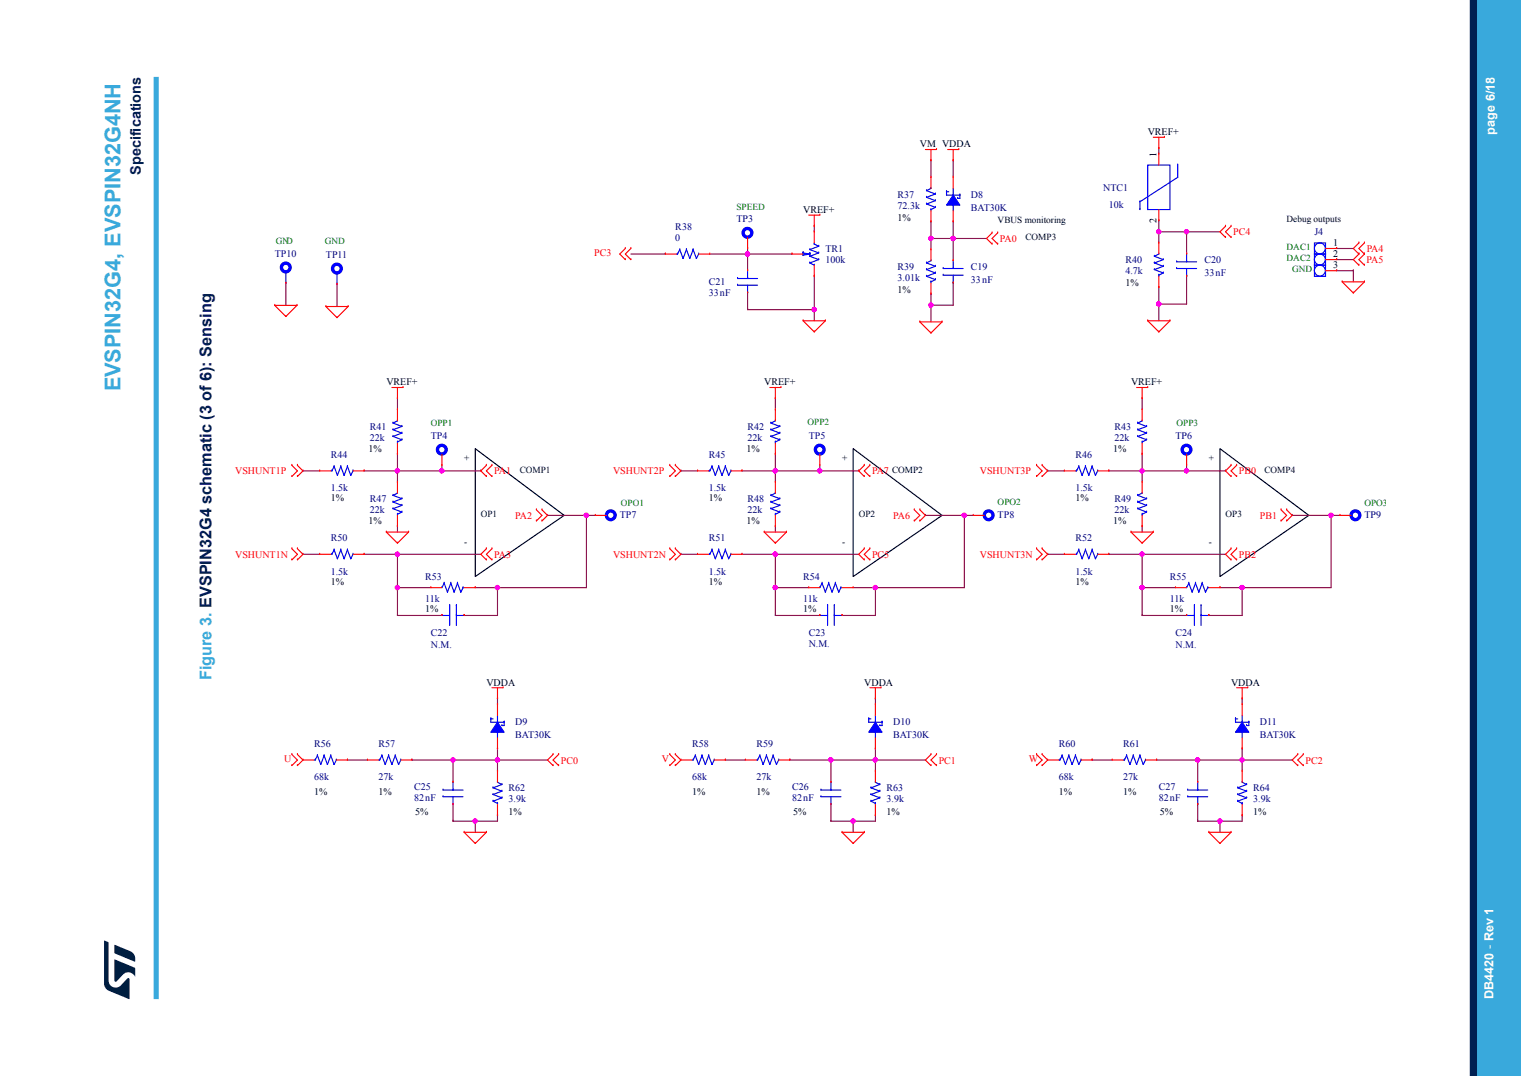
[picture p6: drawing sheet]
<svg xmlns="http://www.w3.org/2000/svg" width="297mm" height="210mm" viewBox="0 0 297 210" stroke-linecap="round" stroke-linejoin="round" font-family="sans-serif">
<path d="M92.8 87.6l17.4 13-17.4 11.9zM166.6 87.6l17.4 13-17.4 11.9zM238.2 87.6l17.4 13-17.4 11.9z" fill="none" stroke="#000" stroke-width=".22"/>
<path d="M71.1 91.9h.1M71.1 91.9h6.5" fill="none" stroke="#800040" stroke-width=".22"/>
<circle cx="77.6" cy="91.9" r=".42" fill="#f0f"/>
<circle cx="77.6" cy="91.9" r=".42" fill="none" stroke="#f0f" stroke-width=".22"/>
<path d="M77.6 88.6h.1M77.6 91.9h.1M77.6 88.6v5.5M71.1 108.2h.1M71.1 108.2h6.5" fill="none" stroke="#800040" stroke-width=".22"/>
<circle cx="77.6" cy="108.2" r=".42" fill="#f0f"/>
<circle cx="77.6" cy="108.2" r=".42" fill="none" stroke="#f0f" stroke-width=".22"/>
<path d="M77.6 114.7h.1M77.6 108.2h.1M77.6 108.2v6.5M77.6 108.2h16.3M106.9 100.6h.1M106.9 100.6h7.6M114.5 100.6h.1M114.5 100.6v14.1" fill="none" stroke="#800040" stroke-width=".22"/>
<circle cx="114.5" cy="100.6" r=".42" fill="#f0f"/>
<circle cx="114.5" cy="100.6" r=".42" fill="none" stroke="#f0f" stroke-width=".22"/>
<g fill="none" stroke="#800040" stroke-width=".22">
<path d="M77.6 77.8h.1M77.6 77.8v2.2M77.6 91.9h8.7M86.3 91.9h.1M77.6 102.8h.1M77.6 114.7h.1M77.6 114.7h6.5M77.6 102.8v1M77.6 114.7v5.4M92.8 114.7h.1M92.8 114.7h4.3M77.6 120.1h.1"/>
<path d="M77.6 120.1h8.7"/>
</g>
<circle cx="77.6" cy="114.7" r=".42" fill="#f0f"/>
<circle cx="77.6" cy="114.7" r=".42" fill="none" stroke="#f0f" stroke-width=".22"/>
<path d="M97.1 114.7h.1M97.1 114.7v5.4h-6.5M97.1 114.7h17.4M90.6 120.1h.1" fill="none" stroke="#800040" stroke-width=".22"/>
<circle cx="97.1" cy="114.7" r=".42" fill="#f0f"/>
<circle cx="97.1" cy="114.7" r=".42" fill="none" stroke="#f0f" stroke-width=".22"/>
<path d="M144.9 91.9h.1M144.9 91.9h6.5M151.4 88.6h.1M151.4 91.9h.1M151.4 88.6v5.5" fill="none" stroke="#800040" stroke-width=".22"/>
<circle cx="151.4" cy="91.9" r=".42" fill="#f0f"/>
<circle cx="151.4" cy="91.9" r=".42" fill="none" stroke="#f0f" stroke-width=".22"/>
<path d="M144.9 108.2h.1M144.9 108.2h22.8M151.4 108.2h.1M151.4 108.2v6.5" fill="none" stroke="#800040" stroke-width=".22"/>
<circle cx="151.4" cy="108.2" r=".42" fill="#f0f"/>
<circle cx="151.4" cy="108.2" r=".42" fill="none" stroke="#f0f" stroke-width=".22"/>
<path d="M180.7 100.6h.1M180.7 100.6h7.6M188.3 100.6h.1M188.3 100.6v14.1" fill="none" stroke="#800040" stroke-width=".22"/>
<circle cx="188.3" cy="100.6" r=".42" fill="#f0f"/>
<circle cx="188.3" cy="100.6" r=".42" fill="none" stroke="#f0f" stroke-width=".22"/>
<g fill="none" stroke="#800040" stroke-width=".22">
<path d="M151.4 77.8h.1M151.4 77.8v2.2M151.4 91.9h8.7M160.1 91.9h.1M216.5 91.9h.1M216.5 91.9h6.5M223 88.6h.1M223 91.9h.1M223 88.6v5.5M151.4 102.8h.1M151.4 114.7h.1M151.4 102.8v1"/>
<path d="M151.4 114.7v5.4M170.9 114.7h.1M170.9 114.7v5.4h-6.5M170.9 114.7h17.4M216.5 108.2h.1M216.5 108.2h6.5M223 108.2h.1M223 108.2v6.5M151.4 120.1h.1M151.4 120.1h8.7M164.4 120.1h.1"/>
</g>
<circle cx="223" cy="114.7" r=".42" fill="#f0f"/>
<circle cx="223" cy="114.7" r=".42" fill="none" stroke="#f0f" stroke-width=".22"/>
<path d="M223 108.2h.1M223 108.2h16.3" fill="none" stroke="#800040" stroke-width=".22"/>
<circle cx="223" cy="108.2" r=".42" fill="#f0f"/>
<circle cx="223" cy="108.2" r=".42" fill="none" stroke="#f0f" stroke-width=".22"/>
<path d="M252.3 100.6h.1M252.3 100.6h7.6M259.9 100.6h.1M259.9 100.6v14.1" fill="none" stroke="#800040" stroke-width=".22"/>
<circle cx="259.9" cy="100.6" r=".42" fill="#f0f"/>
<circle cx="259.9" cy="100.6" r=".42" fill="none" stroke="#f0f" stroke-width=".22"/>
<path d="M223 91.9h8.7M231.7 91.9h.1M238.2 114.7h.1M238.2 114.7h4.4" fill="none" stroke="#800040" stroke-width=".22"/>
<circle cx="223" cy="91.9" r=".42" fill="#f0f"/>
<circle cx="223" cy="91.9" r=".42" fill="none" stroke="#f0f" stroke-width=".22"/>
<circle cx="231.7" cy="91.9" r=".42" fill="#f0f"/>
<circle cx="231.7" cy="91.9" r=".42" fill="none" stroke="#f0f" stroke-width=".22"/>
<g fill="none" stroke="#800040" stroke-width=".22">
<path d="M223 77.8h.1M223 77.8v2.2M223 102.8h.1M223 114.7h.1M223 102.8v1M223 114.7v5.4M223 114.7h6.5M242.6 114.7h.1M242.6 114.7v5.4h-6.6M242.6 114.7h17.3M223 120.1h.1M223 120.1h8.7"/>
<path d="M236 120.1h.1"/>
</g>
<circle cx="242.5" cy="114.7" r=".42" fill="#f0f"/>
<circle cx="242.5" cy="114.7" r=".42" fill="none" stroke="#f0f" stroke-width=".22"/>
<g fill="none" stroke="#800040" stroke-width=".22">
<path d="M181.8 31.4h.1M181.8 31.4v3.2M181.8 43.3h.1M181.8 46.5h.1M181.8 43.3v5.4M181.8 46.5h4.3M59.2 91.9h.1M59.2 91.9h3.2M133 91.9h.1M133 91.9h3.2M204.6 91.9h.1M204.6 91.9h3.2"/>
<path d="M59.2 108.2h.1M59.2 108.2h3.2M133 108.2h.1M133 108.2h3.2M204.6 108.2h.1M204.6 108.2h3.2"/>
</g>
<circle cx="181.8" cy="46.5" r=".42" fill="#f0f"/>
<circle cx="181.8" cy="46.5" r=".42" fill="none" stroke="#f0f" stroke-width=".22"/>
<path d="M186.1 46.5h.1M186.1 46.5v4.4" fill="none" stroke="#800040" stroke-width=".22"/>
<circle cx="186.1" cy="46.5" r=".42" fill="#f0f"/>
<circle cx="186.1" cy="46.5" r=".42" fill="none" stroke="#f0f" stroke-width=".22"/>
<path d="M181.8 59.6h.1M181.8 57.4h.1M181.8 57.4v2.2M186.1 46.5h.1M186.1 55.2h.1M186.1 46.5h6.5M186.1 55.2v4.4h-4.3" fill="none" stroke="#800040" stroke-width=".22"/>
<circle cx="181.8" cy="59.5" r=".42" fill="#f0f"/>
<circle cx="181.8" cy="59.5" r=".42" fill="none" stroke="#f0f" stroke-width=".22"/>
<g fill="none" stroke="#800040" stroke-width=".22">
<path d="M226.3 29h.1M226.3 29v1.1M181.8 59.6h.1M181.8 59.6v3.2M226.3 45.2h.1M226.3 45.2h5.4M261 52.8h.1M261 50.7h.1M261 48.5h.1M261 52.8h3.3M261 50.7h3.3M261 48.5h3.3"/>
<path d="M264.3 52.8h.1M264.3 52.8v2.2"/>
</g>
<circle cx="231.7" cy="45.2" r=".42" fill="#f0f"/>
<circle cx="231.7" cy="45.2" r=".42" fill="none" stroke="#f0f" stroke-width=".22"/>
<circle cx="226.3" cy="45.2" r=".42" fill="#f0f"/>
<circle cx="226.3" cy="45.2" r=".42" fill="none" stroke="#f0f" stroke-width=".22"/>
<path d="M226.3 45.2h.1M226.3 59.3h.1M226.3 45.2v2.2M226.3 59.3v3.3M231.7 45.2h.1M231.7 53.9h.1M231.7 45.2v4.4M231.7 53.9v5.4h-5.4M231.7 45.2h6.5" fill="none" stroke="#800040" stroke-width=".22"/>
<circle cx="226.3" cy="59.3" r=".42" fill="#f0f"/>
<circle cx="226.3" cy="59.3" r=".42" fill="none" stroke="#f0f" stroke-width=".22"/>
<path d="M186.1 31.4h.1M186.1 31.4v3.2M146 49.6h8.7M154.7 49.6h.1M159 44.2h.1M159 44.2v1M186.1 43.3h.1M186.1 43.3v3.2M226.3 56.1h.1M226.3 43.1h.1M226.3 43.1v2.1M226.3 56.1v3.2" fill="none" stroke="#800040" stroke-width=".22"/>
<circle cx="146" cy="49.6" r=".42" fill="#f0f"/>
<circle cx="146" cy="49.6" r=".42" fill="none" stroke="#f0f" stroke-width=".22"/>
<path d="M123.2 49.6h6.7M129.9 49.6h.1M146 48.5h.1M146 49.6h.1M146 48.5v4.3M159 53.9h.1M159 53.9v6.5" fill="none" stroke="#800040" stroke-width=".22"/>
<circle cx="159" cy="60.4" r=".42" fill="#f0f"/>
<circle cx="159" cy="60.4" r=".42" fill="none" stroke="#f0f" stroke-width=".22"/>
<path d="M138.6 49.6h7.4M146 57.2h.1M146 49.6h.1M146 57.2v3.2M146 60.4h.1M146 60.4h13M159 60.4h.1M159 60.4v2.2M151.4 114.7h.1M151.4 114.7h6.5" fill="none" stroke="#800040" stroke-width=".22"/>
<circle cx="151.4" cy="114.7" r=".42" fill="#f0f"/>
<circle cx="151.4" cy="114.7" r=".42" fill="none" stroke="#f0f" stroke-width=".22"/>
<path d="M166.6 114.7h4.3M170.9 114.7h.1" fill="none" stroke="#800040" stroke-width=".22"/>
<circle cx="170.9" cy="114.7" r=".42" fill="#f0f"/>
<circle cx="170.9" cy="114.7" r=".42" fill="none" stroke="#f0f" stroke-width=".22"/>
<path d="M154.2 148.3h.1M154.2 148.3h16.7M162.3 148.3h.1M162.3 148.3v4.4" fill="none" stroke="#800040" stroke-width=".22"/>
<circle cx="170.9" cy="148.3" r=".42" fill="#f0f"/>
<circle cx="170.9" cy="148.3" r=".42" fill="none" stroke="#f0f" stroke-width=".22"/>
<circle cx="162.2" cy="148.3" r=".42" fill="#f0f"/>
<circle cx="162.2" cy="148.3" r=".42" fill="none" stroke="#f0f" stroke-width=".22"/>
<path d="M162.3 157h.1M162.3 157v3.3M170.9 148.3h.1M170.9 159.2h.1M170.9 148.3v2.2M170.9 159.2v1.1h-8.6M162.3 160.3h.1M166.6 160.3h.1M166.6 160.3v2.1" fill="none" stroke="#800040" stroke-width=".22"/>
<circle cx="166.6" cy="160.2" r=".42" fill="#f0f"/>
<circle cx="166.6" cy="160.2" r=".42" fill="none" stroke="#f0f" stroke-width=".22"/>
<path d="M170.9 136.4h.1M170.9 136.4v1.1M141.6 148.3h.1M141.6 148.3h3.9M170.9 148.3h.1M170.9 146.2h.1M170.9 148.3h9.8M170.9 146.2v2.1M225.8 148.3h.1M225.8 148.3h8.1" fill="none" stroke="#800040" stroke-width=".22"/>
<circle cx="233.9" cy="148.3" r=".42" fill="#f0f"/>
<circle cx="233.9" cy="148.3" r=".42" fill="none" stroke="#f0f" stroke-width=".22"/>
<path d="M233.9 148.3h.1M233.9 148.3v4.4M233.9 148.3h8.7M242.6 148.3h.1M242.6 148.3v2.2" fill="none" stroke="#800040" stroke-width=".22"/>
<circle cx="242.5" cy="148.3" r=".42" fill="#f0f"/>
<circle cx="242.5" cy="148.3" r=".42" fill="none" stroke="#f0f" stroke-width=".22"/>
<path d="M233.9 157h.1M233.9 157v3.3M242.6 159.2h.1M242.6 159.2v1.1M233.9 160.3h.1M233.9 160.3h4.3M238.2 160.3h.1M238.2 160.3v2.1" fill="none" stroke="#800040" stroke-width=".22"/>
<circle cx="238.2" cy="160.2" r=".42" fill="#f0f"/>
<circle cx="238.2" cy="160.2" r=".42" fill="none" stroke="#f0f" stroke-width=".22"/>
<g fill="none" stroke="#800040" stroke-width=".22">
<path d="M242.6 136.4h.1M242.6 136.4v1.1M80.4 148.3h.1M80.4 148.3h8.1M88.5 148.3h.1M88.5 148.3v4.4M213.3 148.3h.1M213.3 148.3h3.9M242.6 148.3h.1M242.6 146.2h.1M242.6 148.3h9.7M242.6 146.2v2.1"/>
<path d="M238.2 160.3h.1M238.2 160.3h4.4"/>
</g>
<circle cx="88.4" cy="148.3" r=".42" fill="#f0f"/>
<circle cx="88.4" cy="148.3" r=".42" fill="none" stroke="#f0f" stroke-width=".22"/>
<path d="M88.5 148.3h.1M88.5 157h.1M88.5 148.3h8.6M88.5 157v3.3M97.1 148.3h.1M97.1 159.2h.1M97.1 148.3v2.2M97.1 159.2v1.1h-8.6M88.5 160.3h.1M92.8 160.3h.1M92.8 160.3v2.1" fill="none" stroke="#800040" stroke-width=".22"/>
<circle cx="92.8" cy="160.2" r=".42" fill="#f0f"/>
<circle cx="92.8" cy="160.2" r=".42" fill="none" stroke="#f0f" stroke-width=".22"/>
<path d="M97.1 148.3h.1M97.1 148.3h9.8" fill="none" stroke="#800040" stroke-width=".22"/>
<circle cx="97.1" cy="148.3" r=".42" fill="#f0f"/>
<circle cx="97.1" cy="148.3" r=".42" fill="none" stroke="#f0f" stroke-width=".22"/>
<path d="M55.8 55.3h.1M55.8 55.3v4.3M86.3 91.9h.1M86.3 90.8v1.1M86.3 91.9h7.6M93.9 91.9h.1M97.1 136.4h.1M97.1 136.4v1.1M67.8 148.3h.1M67.8 148.3h4M97.1 146.2h.1M97.1 146.2v2.1" fill="none" stroke="#800040" stroke-width=".22"/>
<circle cx="86.3" cy="91.9" r=".42" fill="#f0f"/>
<circle cx="86.3" cy="91.9" r=".42" fill="none" stroke="#f0f" stroke-width=".22"/>
<path d="M160.1 91.9h.1M160.1 90.8v1.1M160.1 91.9h7.6M167.7 91.9h.1M114.5 100.6h.1M114.5 100.6h1.7M188.3 100.6h.1M188.3 100.6h1.7" fill="none" stroke="#800040" stroke-width=".22"/>
<circle cx="160.1" cy="91.9" r=".42" fill="#f0f"/>
<circle cx="160.1" cy="91.9" r=".42" fill="none" stroke="#f0f" stroke-width=".22"/>
<path d="M65.8 55.5h.1M65.8 55.5v4.3M231.7 91.9h.1M231.7 90.8v1.1M231.7 91.9h7.6M239.3 91.9h.1M259.9 100.6h.1M259.9 100.6h1.8" fill="none" stroke="#800040" stroke-width=".22"/>
<g fill="none" stroke="#f00" stroke-width=".22">
<path d="M180.7 29.2h2.2M181.8 31.4h.1M181.8 34.6h.1M181.8 29.2v2.2M181.8 34.6v2.2M182.9 29.2h.1M185 29.2h2.2M186.1 31.4h.1M186.1 29.2v2.2M187.2 29.2h.1M225.2 26.8h2.2M226.3 29h.1"/>
<path d="M226.3 26.8v2.2M227.4 26.8h.1M53.7 59.6h.1M53.7 59.6h4.3M53.7 59.6l2.1 2.2M55.8 55.3h.1M58 59.6h.1M58 59.6l-2.2 2.2M63.6 59.8h.1M63.6 59.8h4.4M63.6 59.8l2.2 2.2M65.8 55.5h.1"/>
<path d="M68 59.8h.1M68 59.8l-2.2 2.2M122.1 50.7h.1M122.1 48.5h.1M122.1 48.5l-1.1 1.1 1.1 1.1M123.2 50.7h.1M123.2 48.5h.1M123.2 48.5l-1.1 1.1 1.1 1.1M129.9 49.6h.1M129.9 49.6h2.2M136.4 49.6h2.2M138.6 49.6h.1"/>
<path d="M157.9 42h2.2M159 44.2h.1M159 42v2.2M160.1 42h.1M181.8 43.3h.1M181.8 41.1v2.2M193.7 45.5h.1M193.7 47.6h.1M193.7 45.5l-1.1 1 1.1 1.1M194.8 47.6h.1M194.8 45.5h.1M194.8 45.5l-1.1 1 1.1 1.1"/>
<path d="M231.7 53.9h.1M231.7 49.6h.1M239.3 44.2h.1M239.3 46.3h.1M239.3 44.2l-1.1 1 1.1 1.1M240.4 46.3h.1M240.4 44.2h.1M240.4 44.2l-1.1 1 1.1 1.1M262.1 55h.1M262.1 55h4.3M262.1 55l2.2 2.2M264.3 57.2h.1"/>
<path d="M265.3 47.4h.1M265.3 49.6h.1M265.3 51.8h.1M265.3 47.4l-1 1.1 1 1.1M265.3 49.6l-1 1.1 1 1.1M266.4 55h.1M266.4 49.6h.1M266.4 47.4h.1M266.4 51.8h.1M266.4 55l-2.1 2.2M266.4 47.4l-1.1 1.1 1.1 1.1M266.4 49.6l-1.1 1.1 1.1 1.1"/>
<path d="M55.8 61.8h.1M65.8 62h.1M76.5 75.6h2.2M77.6 77.8h.1M77.6 80h.1M77.6 75.6v2.2M77.6 80v2.1M78.7 75.6h.1M150.3 75.6h2.2M151.4 77.8h.1M151.4 75.6v2.2M152.5 75.6h.1"/>
<path d="M156.8 62.6h.1M156.8 62.6h4.4M156.8 62.6l2.2 2.2M159 64.8h.1M161.2 62.6h.1M161.2 62.6l-2.2 2.2M179.6 62.8h.1M179.6 62.8h4.4M179.6 62.8l2.2 2.2M181.8 65h.1M184 62.8h.1M184 62.8l-2.2 2.2"/>
<path d="M221.9 75.6h2.2M223 77.8h.1M223 75.6v2.2M224.1 62.6h.1M224.1 75.6h.1M224.1 62.6h4.3M224.1 62.6l2.2 2.2M226.3 64.8h.1M228.4 62.6h.1M228.4 62.6l-2.1 2.2M57 93h.1M57 90.8h.1"/>
<path d="M57 90.8l1.1 1.1-1.1 1.1M58.1 90.8h.1M58.1 93h.1M58.1 90.8l1.1 1.1-1.1 1.1M62.4 91.9h.1M62.4 91.9h2.2M68.9 91.9h2.2M71.1 91.9h.1M77.6 94.1h.1M77.6 88.6h.1M77.6 86.5v2.1M77.6 94.1v2.1"/>
<path d="M95 90.8h.1M95 93h.1M95 90.8l-1.1 1.1 1.1 1.1M96.1 93h.1M96.1 90.8h.1M96.1 90.8l-1.1 1.1 1.1 1.1M104.7 99.5h.1M104.7 99.5l1.1 1.1-1.1 1.1M105.8 99.5h.1M105.8 99.5l1.1 1.1-1.1 1.1M130.8 93h.1M130.8 90.8h.1"/>
<path d="M130.8 90.8l1.1 1.1-1.1 1.1M131.9 90.8h.1M131.9 93h.1M131.9 90.8l1.1 1.1-1.1 1.1M168.8 90.8h.1M168.8 93h.1M168.8 90.8l-1.1 1.1 1.1 1.1M169.8 93h.1M169.8 90.8h.1M169.8 90.8l-1 1.1 1 1.1M178.5 99.5h.1M178.5 99.5l1.1 1.1-1.1 1.1"/>
<path d="M179.6 99.5h.1M179.6 99.5l1.1 1.1-1.1 1.1M202.4 93h.1M202.4 90.8h.1M202.4 90.8l1.1 1.1-1.1 1.1M203.5 90.8h.1M203.5 93h.1M203.5 90.8l1.1 1.1-1.1 1.1M231.7 90.8h.1M231.7 88.6v2.2M240.4 90.8h.1M240.4 93h.1"/>
<path d="M240.4 90.8l-1.1 1.1 1.1 1.1M241.5 93h.1M241.5 90.8h.1M241.5 90.8l-1.1 1.1 1.1 1.1M250.2 99.5h.1M250.2 99.5l1 1.1-1 1.1M251.2 99.5h.1M251.2 99.5l1.1 1.1-1.1 1.1M57 109.3h.1M57 107.1h.1M57 107.1l1.1 1.1-1.1 1.1M58.1 107.1h.1"/>
<path d="M58.1 109.3h.1M58.1 107.1l1.1 1.1-1.1 1.1M62.4 108.2h.1M62.4 108.2h2.2M68.9 108.2h2.2M71.1 108.2h.1M75.4 103.8h.1M75.4 103.8h4.4M75.4 103.8l2.2 2.2M77.6 106h.1M77.6 102.8h.1M77.6 100.6v2.2"/>
<path d="M79.8 103.8h.1M79.8 103.8l-2.2 2.2M95 107.1h.1M95 109.3h.1M95 107.1l-1.1 1.1 1.1 1.1M96.1 109.3h.1M96.1 107.1h.1M96.1 107.1l-1.1 1.1 1.1 1.1M104.7 101.7h.1M105.8 101.7h.1M116.2 100.6h.1M116.2 100.6h2.2"/>
<path d="M130.8 109.3h.1M130.8 107.1h.1M130.8 107.1l1.1 1.1-1.1 1.1M131.9 107.1h.1M131.9 109.3h.1M131.9 107.1l1.1 1.1-1.1 1.1M149.2 103.8h.1M149.2 103.8h4.4M149.2 103.8l2.2 2.2M151.4 106h.1M153.6 103.8h.1M153.6 103.8l-2.2 2.2"/>
<path d="M168.8 107.1h.1M168.8 109.3h.1M168.8 107.1l-1.1 1.1 1.1 1.1M169.8 109.3h.1M169.8 107.1h.1M169.8 107.1l-1 1.1 1 1.1M178.5 101.7h.1M179.6 101.7h.1M202.4 109.3h.1M202.4 107.1h.1M202.4 107.1l1.1 1.1-1.1 1.1M203.5 107.1h.1"/>
<path d="M203.5 109.3h.1M203.5 107.1l1.1 1.1-1.1 1.1M220.9 103.8h.1M220.9 103.8h4.3M220.9 103.8l2.1 2.2M223 106h.1M225.2 103.8h.1M225.2 103.8l-2.2 2.2M240.4 107.1h.1M240.4 109.3h.1M240.4 107.1l-1.1 1.1 1.1 1.1M241.5 109.3h.1"/>
<path d="M241.5 107.1h.1M241.5 107.1l-1.1 1.1 1.1 1.1M250.2 101.7h.1M251.2 101.7h.1M261.7 100.6h.1M261.7 100.6h2.1M96.1 134.2h2.1M97.1 136.4h.1M97.1 134.2v2.2M98.2 134.2h.1M169.8 134.2h2.2M170.9 136.4h.1"/>
<path d="M170.9 134.2v2.2M172 134.2h.1M241.5 134.2h2.1M242.6 136.4h.1M242.6 134.2v2.2M243.6 134.2h.1M57 147.2h.1M57 149.4h.1M57 147.2l1.1 1.1-1.1 1.1M58.1 149.4h.1M58.1 147.2h.1M58.1 147.2l1.1 1.1-1.1 1.1"/>
<path d="M71.8 148.3h.1M71.8 148.3h2.1M78.3 148.3h2.1M80.4 148.3h.1M108 147.2h.1M108 149.4h.1M108 147.2l-1.1 1.1 1.1 1.1M109.1 149.4h.1M109.1 147.2h.1M109.1 147.2l-1.1 1.1 1.1 1.1M130.8 147.2h.1M130.8 149.4h.1"/>
<path d="M130.8 147.2l1.1 1.1-1.1 1.1M131.9 149.4h.1M131.9 147.2h.1M131.9 147.2l1.1 1.1-1.1 1.1M145.5 148.3h.1M145.5 148.3h2.2M152.1 148.3h2.1M154.2 148.3h.1M162.3 157h.1M162.3 152.7h.1M170.9 150.5h.1M170.9 159.2h.1"/>
<path d="M170.9 150.5v2.2M170.9 157v2.2M181.8 147.2h.1M181.8 149.4h.1M181.8 147.2l-1.1 1.1 1.1 1.1M182.9 149.4h.1M182.9 147.2h.1M182.9 147.2l-1.1 1.1 1.1 1.1M202.4 147.2h.1M202.4 149.4h.1M202.4 147.2l1.1 1.1-1.1 1.1M203.5 149.4h.1"/>
<path d="M203.5 147.2h.1M203.5 147.2l1.1 1.1M204.6 148.3h.1M204.6 148.3l-1.1 1.1M204.6 148.3h2.1M211.1 148.3h2.2M213.3 148.3h.1M253.4 147.2h.1M253.4 149.4h.1M253.4 147.2l-1.1 1.1 1.1 1.1M254.5 149.4h.1M254.5 147.2h.1"/>
<path d="M254.5 147.2l-1.1 1.1 1.1 1.1M90.6 162.4h.1M90.6 162.4h4.4M90.6 162.4l2.2 2.2M92.8 164.6h.1M95 162.4h.1M95 162.4l-2.2 2.2M164.4 162.4h.1M164.4 162.4h4.4M164.4 162.4l2.2 2.2M166.6 164.6h.1M168.8 162.4h.1"/>
<path d="M168.8 162.4l-2.2 2.2M236 162.4h.1M236 162.4h4.4M236 162.4l2.2 2.2M238.2 164.6h.1M240.4 162.4h.1M240.4 162.4l-2.2 2.2"/>
</g>
<g fill="none" stroke="#00f" stroke-width=".22">
<path d="M180.9 39.8h.1M180.9 38.5h.1M180.9 37.2h.1M180.9 39.8l1.8 .7M180.9 38.5l1.8 .7M180.9 37.2l1.8 .7M181.8 36.8h.1M181.8 36.8l-.9 .4M182.7 39.2h.1M182.7 37.9h.1M182.7 39.2l-1.8 .6M182.7 37.9l-1.8 .6"/>
<path d="M55.8 53.1h.1M55.8 53.1v2.2M65.8 53.3h.1M65.8 53.3v2.2M132.1 49.6h.2M132.3 49.6h.1M132.7 48.7h.1M132.7 48.7l-.4 .9M132.7 48.7l.7 1.8M133.4 50.5h.1M134 48.7h.1M134 48.7l-.6 1.8"/>
<path d="M134 48.7l.7 1.8M134.7 50.5h.1M135.3 48.7h.1M135.3 48.7l-.6 1.8M135.3 48.7l.7 1.8M136 50.5h.1M136.4 49.6h.1M136.4 49.6l-.4 .9M181.8 40.9h.1M181.8 40.9v.2M182.7 40.5h.1M182.7 40.5l-.9 .4"/>
<path d="M229.8 52.4h.1M229.8 51.1h.1M229.8 52.4h3.9M229.8 51.1h3.9M231.7 53.9h.1M231.7 51.1h.1M231.7 49.6v1.5M231.7 52.4v1.5M64.6 91.9h.2M64.8 91.9h.1M65.2 91h.1M65.2 91l-.4 .9"/>
<path d="M65.2 91l.7 1.8M65.9 92.8h.1M66.5 91h.1M66.5 91l-.6 1.8M66.5 91l.7 1.8M67.2 92.8h.1M67.8 91h.1M67.8 91l-.6 1.8M67.8 91l.7 1.8M68.5 92.8h.1M68.9 91.9h.1M68.9 91.9l-.4 .9"/>
<path d="M76.7 99.3h.1M76.7 98h.1M76.7 96.7h.1M76.7 85.2h.1M76.7 83.9h.1M76.7 82.6h.1M76.7 99.3l1.8 .6M76.7 98l1.8 .6M76.7 96.7l1.8 .6M76.7 85.2l1.8 .6M76.7 83.9l1.8 .6M76.7 82.6l1.8 .6"/>
<path d="M77.6 96.2h.1M77.6 82.1h.1M77.6 86.3h.1M77.6 96.2l-.9 .5M77.6 86.3v.2M77.6 82.1l-.9 .5M78.5 99.9h.1M78.5 98.6h.1M78.5 97.3h.1M78.5 85.8h.1M78.5 84.5h.1M78.5 83.2h.1"/>
<path d="M78.5 99.9l-.9 .5M78.5 98.6l-1.8 .7M78.5 97.3l-1.8 .7M78.5 85.8l-.9 .5M78.5 84.5l-1.8 .7M78.5 83.2l-1.8 .7M64.6 108.2h.2M64.8 108.2h.1M65.2 107.3h.1M65.2 107.3l-.4 .9M65.2 107.3l.7 1.8M65.9 109.1h.1"/>
<path d="M66.5 107.3h.1M66.5 107.3l-.6 1.8M66.5 107.3l.7 1.8M67.2 109.1h.1M67.8 107.3h.1M67.8 107.3l-.6 1.8M67.8 107.3l.7 1.8M68.5 109.1h.1M68.9 108.2h.1M68.9 108.2l-.4 .9M77.6 100.4h.1M77.6 100.4v.2"/>
<path d="M170.9 139.7v1.3M73.9 148.3h.2M74.1 148.3h.1M74.6 147.5h.1M74.6 147.5l-.5 .8M74.6 147.5l.6 1.7M75.2 149.2h.1M75.9 147.5h.1M75.9 147.5l-.7 1.7M75.9 147.5l.6 1.7M76.5 149.2h.1M77.2 147.5h.1"/>
<path d="M77.2 147.5l-.7 1.7M77.2 147.5l.6 1.7M77.8 149.2h.1M78.3 148.3h.1M78.3 148.3l-.5 .9M147.7 148.3h.2M147.9 148.3h.1M148.4 147.5h.1M148.4 147.5l-.5 .8M148.4 147.5l.6 1.7M149 149.2h.1M149.7 147.5h.1"/>
<path d="M149.7 147.5l-.7 1.7M149.7 147.5l.6 1.7M150.3 149.2h.1M151 147.5h.1M151 147.5l-.7 1.7M151 147.5l.6 1.7M151.6 149.2h.1M152.1 148.3h.1M152.1 148.3l-.5 .9M160.3 155.5h.1M160.3 154.2h.1M160.3 155.5h3.9"/>
<path d="M160.3 154.2h3.9M162.3 157h.1M162.3 154.2h.1M162.3 152.7v1.5M162.3 155.5v1.5M169.6 140.3h.1M169.6 140.3v.7h2.6M169.6 140.3h.5M170.1 156.4h.1M170.1 155.1h.1M170.1 153.8h.1M170.1 156.4l.8 .4"/>
<path d="M170.1 155.1l1.7 .6M170.1 153.8l1.7 .6M170.9 152.7h.1M170.9 156.8h.1M170.9 141h.1M170.9 142.9h.1M170.9 152.7l.9 .4M170.9 142.9v1.1M170.9 156.8v.2M171.8 155.7h.1M171.8 154.4h.1M171.8 153.1h.1"/>
<path d="M171.8 141.6h.1M171.8 155.7l-1.7 .7M171.8 154.4l-1.7 .7M171.8 153.1l-1.7 .7M172.2 141h.1M172.2 141v.6h-.4M206.7 148.3h.3M207 148.3h.1M207.4 147.5h.1M207.4 147.5l-.4 .8M207.4 147.5l.6 1.7M208 149.2h.1"/>
<path d="M208.7 147.5h.1M208.7 147.5l-.7 1.7M208.7 147.5l.6 1.7M209.3 149.2h.1M210 147.5h.1M210 147.5l-.7 1.7M210 147.5l.7 1.7M210.7 149.2h.1M211.1 148.3h.1M211.1 148.3l-.4 .9"/>
</g>
<g fill="none" stroke="#00f" stroke-width=".65">
<circle cx="55.8" cy="52.2" r=".85"/>
<circle cx="65.8" cy="52.4" r=".85"/>
<circle cx="231.7" cy="87.8" r=".85"/>
<circle cx="119.3" cy="100.6" r=".85"/>
<circle cx="264.7" cy="100.6" r=".85"/>
</g>
<path d="M170.9 141l1.3 1.9h-2.6z" fill-rule="evenodd" fill="#00f"/>
<g fill="none" stroke="#00f" stroke-width=".22">
<path d="M225.4 52.6h.1M225.4 51.3h.1M225.4 50h.1M225.4 52.6l1.7 .7M225.4 51.3l1.7 .7M225.4 50l1.7 .7M226.3 49.6h.1M226.3 53.7h.1M226.3 49.6l-.9 .4M226.3 53.7v.2M227.1 53.3h.1M227.1 52h.1"/>
<path d="M227.1 50.7h.1M227.1 53.3l-.8 .4M227.1 52l-1.7 .6M227.1 50.7l-1.7 .6M87.8 118.2h.1M87.8 118.2v3.9M89.1 118.2h.1M89.1 118.2v3.9M233.2 118.2h.1M233.2 118.2v3.9M234.5 118.2h.1M234.5 118.2v3.9"/>
<path d="M86.3 120.1h.1M86.3 120.1h1.5M89.1 120.1h.1M89.1 120.1h1.5M97.1 139.7v1.3M231.7 120.1h.1M231.7 120.1h1.5M234.5 120.1h.1M234.5 120.1h1.5M86.5 155.5h.1M86.5 154.2h.1M86.5 155.5h3.9"/>
<path d="M86.5 154.2h3.9M88.5 157h.1M88.5 154.2h.1M88.5 152.7v1.5M88.5 155.5v1.5M95.8 140.3h.1M95.8 140.3v.7h2.6M95.8 140.3h.5M96.3 156.4h.1M96.3 155.1h.1M96.3 153.8h.1M96.3 156.4l.8 .4"/>
<path d="M96.3 155.1l1.7 .6M96.3 153.8l1.7 .6M97.1 152.7h.1M97.1 156.8h.1M97.1 141h.1M97.1 142.9h.1M97.1 152.7l.9 .4M97.1 142.9v1.1M97.1 156.8v.2M98 155.7h.1M98 154.4h.1M98 153.1h.1"/>
<path d="M98 141.6h.1M98 155.7l-1.7 .7M98 154.4l-1.7 .7M98 153.1l-1.7 .7M98.4 141h.1M98.4 141v.6h-.4M170.9 141l1.3 1.9h-2.6z"/>
</g>
<g fill="none" stroke="#f00" stroke-width=".22">
<path d="M226.3 47.4h.1M226.3 56.1h.1M226.3 47.4v2.2M226.3 53.9v2.2M86.3 120.1h.1M90.6 120.1h.1M170.9 137.5h.1M170.9 137.5v2.2M231.7 120.1h.1M236 120.1h.1M88.5 157h.1M88.5 152.7h.1"/>
<path d="M97.1 150.5h.1M97.1 159.2h.1M97.1 150.5v2.2M97.1 157v2.2M170.9 146.2h.1M170.9 144v2.2"/>
</g>
<path d="M97.1 141l1.3 1.9h-2.6z" fill-rule="evenodd" fill="#00f"/>
<g fill="none" stroke="#00f" stroke-width=".22">
<path d="M184.8 37.4h.1M184.8 37.4v.7h2.6M184.8 37.4h.5M186.1 38.1h.1M186.1 36.8v1.3M187 38.7h.1M187.4 38.1h.1M187.4 38.1v.6h-.4M222.6 39.4h.1M222.6 39.4v1.5M224.1 32.2h4.3v8.7h-4.3zM230 32.2h.1"/>
<path d="M230 32.2v2.4l-7.4 4.8M144 55.7h.1M144 54.4h.1M144 55.7h3.9M144 54.4h3.9M146 57.2h.1M146 54.4h.1M146 52.8v1.6M146 55.7v1.5M156.8 49.4h.1M156.8 49.8h.1M156.8 49.4l1.3 .2"/>
<path d="M156.8 49.4v.4M156.8 49.6h1.3M158.1 48.7h.1M158.1 50h.1M158.1 51.3h.1M158.1 49.6h.1M158.1 50l1.8 .7M158.1 48.7l1.8 .7M158.1 51.3l.9 .5M158.1 49.6l-1.3 .2M159 51.8h.1M159 47.6h.1"/>
<path d="M159 47.6l.9 .5M159 47.4v.2M159.9 50.7h.1M159.9 49.4h.1M159.9 48.1h.1M159.9 48.1l-1.8 .6M159.9 49.4l-1.8 .6M159.9 50.7l-1.8 .6M184.2 53.7h.1M184.2 52.4h.1M184.2 53.7h3.9M184.2 52.4h3.9"/>
<path d="M186.1 55.2h.1M186.1 52.4h.1M186.1 40h.1M186.1 40v1.1M186.1 50.9v1.5M186.1 53.7v1.5M222.6 40.9h.1M256.7 47.4h2.1v2.2h-2.1zM256.7 49.6h2.1v2.2h-2.1zM256.7 51.8h2.1v2.1h-2.1zM138.4 91.9h.2M138.6 91.9h.1"/>
<path d="M139 91h.1M139 91l-.4 .9M139 91l.7 1.8M139.7 92.8h.1M140.3 91h.1M140.3 91l-.6 1.8M140.3 91l.7 1.8M141 92.8h.1M141.6 91h.1M141.6 91l-.6 1.8M141.6 91l.7 1.8M142.3 92.8h.1"/>
<path d="M142.7 91.9h.1M142.7 91.9l-.4 .9M210 91.9h.2M210.2 91.9h.1M210.7 91h.1M210.7 91l-.5 .9M210.7 91l.6 1.8M211.3 92.8h.1M212 91h.1M212 91l-.7 1.8M212 91l.6 1.8M212.6 92.8h.1"/>
<path d="M213.3 91h.1M213.3 91l-.7 1.8M213.3 91l.6 1.8M213.9 92.8h.1M214.3 91.9h.1M214.3 91.9l-.4 .9M222.2 85.2h.1M222.2 83.9h.1M222.2 82.6h.1M222.2 85.2l1.7 .6M222.2 83.9l1.7 .6M222.2 82.6l1.7 .6"/>
<path d="M223 82.1h.1M223 86.3h.1M223 82.1l-.8 .5M223 86.3v.2M223.9 85.8h.1M223.9 84.5h.1M223.9 83.2h.1M223.9 85.8l-.9 .5M223.9 84.5l-1.7 .7M223.9 83.2l-1.7 .7M138.4 108.2h.2M138.6 108.2h.1"/>
<path d="M139 107.3h.1M139 107.3l-.4 .9M139 107.3l.7 1.8M139.7 109.1h.1M140.3 107.3h.1M140.3 107.3l-.6 1.8M140.3 107.3l.7 1.8M141 109.1h.1M141.6 107.3h.1M141.6 107.3l-.6 1.8M141.6 107.3l.7 1.8M142.3 109.1h.1"/>
<path d="M142.7 108.2h.1M142.7 108.2l-.4 .9M161.6 118.2h.1M161.6 118.2v3.9M162.9 118.2h.1M162.9 118.2v3.9M210 108.2h.2M210.2 108.2h.1M210.7 107.3h.1M210.7 107.3l-.5 .9M210.7 107.3l.6 1.8M211.3 109.1h.1"/>
<path d="M212 107.3h.1M212 107.3l-.7 1.8M212 107.3l.6 1.8M212.6 109.1h.1M213.3 107.3h.1M213.3 107.3l-.7 1.8M213.3 107.3l.6 1.8M213.9 109.1h.1M214.3 108.2h.1M214.3 108.2l-.4 .9M160.1 120.1h.1M160.1 120.1h1.5"/>
<path d="M162.9 120.1h.1M162.9 120.1h1.5M97.1 141l1.3 1.9h-2.6zM135.1 148.3h.2M135.3 148.3h.1M135.8 147.5h.1M135.8 147.5l-.5 .8M135.8 147.5l.6 1.7M136.4 149.2h.1M137.1 147.5h.1M137.1 147.5l-.7 1.7M137.1 147.5l.6 1.7"/>
<path d="M137.7 149.2h.1M138.4 147.5h.1M138.4 147.5l-.7 1.7M138.4 147.5l.6 1.7M139 149.2h.1M139.5 148.3h.1M139.5 148.3l-.5 .9M219.3 148.3h.3M219.6 148.3h.1M220 147.5h.1M220 147.5l-.4 .8M220 147.5l.6 1.7"/>
<path d="M220.6 149.2h.1M221.3 147.5h.1M221.3 147.5l-.7 1.7M221.3 147.5l.6 1.7M221.9 149.2h.1M222.6 147.5h.1M222.6 147.5l-.7 1.7M222.6 147.5l.6 1.7M223.2 149.2h.1M223.7 148.3h.1M223.7 148.3l-.5 .9M231.9 155.5h.1"/>
<path d="M231.9 154.2h.1M231.9 155.5h3.9M231.9 154.2h3.9M233.9 157h.1M233.9 154.2h.1M233.9 152.7v1.5M233.9 155.5v1.5M241.7 156.4h.1M241.7 155.1h.1M241.7 153.8h.1M241.7 156.4l.9 .4M241.7 155.1l1.7 .6"/>
<path d="M241.7 153.8l1.7 .6M242.6 152.7h.1M242.6 156.8h.1M242.6 152.7l.8 .4M242.6 156.8v.2M243.4 155.7h.1M243.4 154.4h.1M243.4 153.1h.1M243.4 155.7l-1.7 .7M243.4 154.4l-1.7 .7M243.4 153.1l-1.7 .7"/>
<circle cx="257.7" cy="48.5" r="1.07"/>
<circle cx="257.7" cy="50.6" r="1.07"/>
<circle cx="257.7" cy="52.8" r="1.07"/>
</g>
<g fill="none" stroke="#f00" stroke-width=".22">
<path d="M226.3 30.1h.1M226.3 30.1v2.1M146 48.5h.1M146 57.2h.1M146 52.8h.1M146 46.3v2.2M154.7 49.6h.1M154.7 49.6h2.1M159 53.9h.1M159 45.2h.1M159 45.2v2.2M159 51.8v2.1"/>
<path d="M186.1 55.2h.1M186.1 50.9h.1M226.3 43.1h.1M226.3 40.9v2.2M258.8 48.5h2.2M258.8 50.7h2.2M258.8 52.8h2.2M261 48.5h.1M261 50.7h.1M261 52.8h.1M223 80h.1M223 80v2.1"/>
<path d="M136.2 91.9h.1M136.2 91.9h2.2M142.7 91.9h2.2M144.9 91.9h.1M160.1 90.8h.1M160.1 88.6v2.2M207.8 91.9h.1M207.8 91.9h2.2M214.3 91.9h2.2M216.5 91.9h.1M223 88.6h.1M223 86.5v2.1"/>
<path d="M136.2 108.2h.1M136.2 108.2h2.2M142.7 108.2h2.2M144.9 108.2h.1M190 100.6h.1M190 100.6h2.2M207.8 108.2h.1M207.8 108.2h2.2M214.3 108.2h2.2M216.5 108.2h.1M97.1 137.5h.1M97.1 137.5v2.2"/>
<path d="M160.1 120.1h.1M164.4 120.1h.1M97.1 146.2h.1M97.1 144v2.2M133 148.3h.1M133 148.3h2.1M139.5 148.3h2.1M141.6 148.3h.1M217.2 148.3h.1M217.2 148.3h2.1M223.7 148.3h2.1M225.8 148.3h.1"/>
<path d="M233.9 157h.1M233.9 152.7h.1M242.6 150.5h.1M242.6 159.2h.1M242.6 150.5v2.2M242.6 157v2.2"/>
</g>
<g fill="none" stroke="#00f" stroke-width=".65">
<circle cx="146" cy="45.4" r=".85"/>
<circle cx="160.1" cy="87.8" r=".85"/>
<circle cx="193.1" cy="100.6" r=".85"/>
</g>
<path d="M186.1 38.1l1.3 1.9h-2.6z" fill-rule="evenodd" fill="#00f"/>
<g fill="none" stroke="#00f" stroke-width=".22">
<path d="M186.1 38.1l1.3 1.9h-2.6zM150.5 85.2h.1M150.5 83.9h.1M150.5 82.6h.1M150.5 99.3h.1M150.5 98h.1M150.5 96.7h.1M150.5 85.2l1.8 .6M150.5 83.9l1.8 .6M150.5 82.6l1.8 .6M150.5 99.3l1.8 .6M150.5 98l1.8 .6"/>
<path d="M150.5 96.7l1.8 .6M151.4 82.1h.1M151.4 86.3h.1M151.4 96.2h.1M151.4 82.1l-.9 .5M151.4 86.3v.2M151.4 96.2l-.9 .5M152.3 85.8h.1M152.3 84.5h.1M152.3 83.2h.1M152.3 99.9h.1M152.3 98.6h.1"/>
<path d="M152.3 97.3h.1M152.3 85.8l-.9 .5M152.3 84.5l-1.8 .7M152.3 83.2l-1.8 .7M152.3 99.9l-.9 .5M152.3 98.6l-1.8 .7M152.3 97.3l-1.8 .7M222.2 99.3h.1M222.2 98h.1M222.2 96.7h.1M222.2 99.3l1.7 .6M222.2 98l1.7 .6"/>
<path d="M222.2 96.7l1.7 .6M223 96.2h.1M223 96.2l-.8 .5M223.9 99.9h.1M223.9 98.6h.1M223.9 97.3h.1M223.9 99.9l-.9 .5M223.9 98.6l-1.7 .7M223.9 97.3l-1.7 .7M151.4 100.4h.1M151.4 100.4v.2M223 100.4h.1"/>
<path d="M223 100.4v.2M231.7 114.7h.1M232.1 113.8h.1M232.1 113.8l.7 1.8M232.1 113.8l-.4 .9M232.8 115.6h.1M233.4 113.8h.1M233.4 113.8l.7 1.8M233.4 113.8l-.6 1.8M234.1 115.6h.1M234.7 113.8h.1M234.7 113.8l.7 1.8"/>
<path d="M234.7 113.8l-.6 1.8M235.4 115.6h.1M235.8 114.7h.1M235.8 114.7l-.4 .9M235.8 114.7h.2M242.6 139.7v1.3M241.3 140.3h.1M241.3 140.3v.7h2.6M241.3 140.3h.4M242.6 141h.1M242.6 142.9h.1M242.6 142.9v1.1"/>
<path d="M243.4 141.6h.1M243.9 141h.1M243.9 141v.6h-.5"/>
</g>
<g fill="none" stroke="#f00" stroke-width=".22">
<path d="M186.1 34.6h.1M186.1 34.6v2.2M186.1 43.3h.1M186.1 41.1v2.2M151.4 80h.1M151.4 80v2.1M86.3 90.8h.1M86.3 88.6v2.2M151.4 88.6h.1M151.4 94.1h.1M151.4 86.5v2.1M151.4 94.1v2.1"/>
<path d="M223 94.1h.1M223 94.1v2.1M151.4 102.8h.1M151.4 100.6v2.2M223 102.8h.1M223 100.6v2.2M229.5 114.7h.1M229.5 114.7h2.2M236 114.7h2.2M238.2 114.7h.1"/>
</g>
<circle cx="86.3" cy="87.8" r=".85" fill="none" stroke="#00f" stroke-width=".65"/>
<path d="M242.6 141l1.3 1.9h-2.6z" fill-rule="evenodd" fill="#00f"/>
<g fill="none" stroke="#00f" stroke-width=".22">
<path d="M180.9 53.9h.1M180.9 52.6h.1M180.9 51.3h.1M180.9 53.9l1.8 .7M180.9 52.6l1.8 .7M180.9 51.3l1.8 .7M181.8 50.9h.1M181.8 55h.1M181.8 50.9l-.9 .4M181.8 55v.2M182.7 54.6h.1M182.7 53.3h.1"/>
<path d="M182.7 52h.1M182.7 54.6l-.9 .4M182.7 53.3l-1.8 .6M182.7 52l-1.8 .6M86.3 114.7h.1M86.7 113.8h.1M86.7 113.8l.7 1.8M86.7 113.8l-.4 .9M87.4 115.6h.1M88 113.8h.1M88 113.8l.7 1.8M88 113.8l-.6 1.8"/>
<path d="M88.7 115.6h.1M89.3 113.8h.1M89.3 113.8l.7 1.8M89.3 113.8l-.6 1.8M90 115.6h.1M90.4 114.7h.1M90.4 114.7l-.4 .9M90.4 114.7h.2M160.1 114.7h.1M160.5 113.8h.1M160.5 113.8l.7 1.8M160.5 113.8l-.4 .9"/>
<path d="M161.2 115.6h.1M161.8 113.8h.1M161.8 113.8l.7 1.8M161.8 113.8l-.6 1.8M162.5 115.6h.1M163.1 113.8h.1M163.1 113.8l.7 1.8M163.1 113.8l-.6 1.8M163.8 115.6h.1M164.2 114.7h.1M164.2 114.7h.2M164.2 114.7l-.4 .9"/>
<path d="M61.3 148.3h.2M61.5 148.3h.1M62 147.5h.1M62 147.5l-.5 .8M62 147.5l.6 1.7M62.6 149.2h.1M63.3 147.5h.1M63.3 147.5l-.7 1.7M63.3 147.5l.6 1.7M63.9 149.2h.1M64.6 147.5h.1M64.6 147.5l-.7 1.7"/>
<path d="M64.6 147.5l.6 1.7M65.2 149.2h.1M65.7 148.3h.1M65.7 148.3l-.5 .9M242.6 141l1.3 1.9h-2.6z"/>
</g>
<g fill="none" stroke="#f00" stroke-width=".22">
<path d="M181.8 48.7h.1M181.8 57.4h.1M181.8 48.7v2.2M181.8 55.2v2.2M84.1 114.7h.1M84.1 114.7h2.2M90.6 114.7h2.2M92.8 114.7h.1M157.9 114.7h.1M157.9 114.7h2.2M164.4 114.7h2.2M166.6 114.7h.1"/>
<path d="M242.6 137.5h.1M242.6 137.5v2.2M59.2 148.3h.1M59.2 148.3h2.1M65.7 148.3h2.1M67.8 148.3h.1M242.6 146.2h.1M242.6 144v2.2"/>
</g>
<circle cx="77.6" cy="91.9" r=".42" fill="#f0f"/>
<circle cx="77.6" cy="91.9" r=".42" fill="none" stroke="#f0f" stroke-width=".22"/>
<circle cx="77.6" cy="108.2" r=".42" fill="#f0f"/>
<circle cx="77.6" cy="108.2" r=".42" fill="none" stroke="#f0f" stroke-width=".22"/>
<circle cx="114.5" cy="100.6" r=".42" fill="#f0f"/>
<circle cx="114.5" cy="100.6" r=".42" fill="none" stroke="#f0f" stroke-width=".22"/>
<circle cx="77.6" cy="114.7" r=".42" fill="#f0f"/>
<circle cx="77.6" cy="114.7" r=".42" fill="none" stroke="#f0f" stroke-width=".22"/>
<circle cx="97.1" cy="114.7" r=".42" fill="#f0f"/>
<circle cx="97.1" cy="114.7" r=".42" fill="none" stroke="#f0f" stroke-width=".22"/>
<circle cx="151.4" cy="91.9" r=".42" fill="#f0f"/>
<circle cx="151.4" cy="91.9" r=".42" fill="none" stroke="#f0f" stroke-width=".22"/>
<circle cx="151.4" cy="108.2" r=".42" fill="#f0f"/>
<circle cx="151.4" cy="108.2" r=".42" fill="none" stroke="#f0f" stroke-width=".22"/>
<circle cx="188.3" cy="100.6" r=".42" fill="#f0f"/>
<circle cx="188.3" cy="100.6" r=".42" fill="none" stroke="#f0f" stroke-width=".22"/>
<circle cx="223" cy="114.7" r=".42" fill="#f0f"/>
<circle cx="223" cy="114.7" r=".42" fill="none" stroke="#f0f" stroke-width=".22"/>
<circle cx="223" cy="108.2" r=".42" fill="#f0f"/>
<circle cx="223" cy="108.2" r=".42" fill="none" stroke="#f0f" stroke-width=".22"/>
<circle cx="259.9" cy="100.6" r=".42" fill="#f0f"/>
<circle cx="259.9" cy="100.6" r=".42" fill="none" stroke="#f0f" stroke-width=".22"/>
<circle cx="223" cy="91.9" r=".42" fill="#f0f"/>
<circle cx="223" cy="91.9" r=".42" fill="none" stroke="#f0f" stroke-width=".22"/>
<circle cx="231.7" cy="91.9" r=".42" fill="#f0f"/>
<circle cx="231.7" cy="91.9" r=".42" fill="none" stroke="#f0f" stroke-width=".22"/>
<circle cx="242.5" cy="114.7" r=".42" fill="#f0f"/>
<circle cx="242.5" cy="114.7" r=".42" fill="none" stroke="#f0f" stroke-width=".22"/>
<circle cx="181.8" cy="46.5" r=".42" fill="#f0f"/>
<circle cx="181.8" cy="46.5" r=".42" fill="none" stroke="#f0f" stroke-width=".22"/>
<circle cx="186.1" cy="46.5" r=".42" fill="#f0f"/>
<circle cx="186.1" cy="46.5" r=".42" fill="none" stroke="#f0f" stroke-width=".22"/>
<circle cx="181.8" cy="59.5" r=".42" fill="#f0f"/>
<circle cx="181.8" cy="59.5" r=".42" fill="none" stroke="#f0f" stroke-width=".22"/>
<circle cx="231.7" cy="45.2" r=".42" fill="#f0f"/>
<circle cx="231.7" cy="45.2" r=".42" fill="none" stroke="#f0f" stroke-width=".22"/>
<circle cx="226.3" cy="45.2" r=".42" fill="#f0f"/>
<circle cx="226.3" cy="45.2" r=".42" fill="none" stroke="#f0f" stroke-width=".22"/>
<circle cx="226.3" cy="59.3" r=".42" fill="#f0f"/>
<circle cx="226.3" cy="59.3" r=".42" fill="none" stroke="#f0f" stroke-width=".22"/>
<circle cx="146" cy="49.6" r=".42" fill="#f0f"/>
<circle cx="146" cy="49.6" r=".42" fill="none" stroke="#f0f" stroke-width=".22"/>
<circle cx="159" cy="60.4" r=".42" fill="#f0f"/>
<circle cx="159" cy="60.4" r=".42" fill="none" stroke="#f0f" stroke-width=".22"/>
<circle cx="151.4" cy="114.7" r=".42" fill="#f0f"/>
<circle cx="151.4" cy="114.7" r=".42" fill="none" stroke="#f0f" stroke-width=".22"/>
<circle cx="170.9" cy="114.7" r=".42" fill="#f0f"/>
<circle cx="170.9" cy="114.7" r=".42" fill="none" stroke="#f0f" stroke-width=".22"/>
<circle cx="170.9" cy="148.3" r=".42" fill="#f0f"/>
<circle cx="170.9" cy="148.3" r=".42" fill="none" stroke="#f0f" stroke-width=".22"/>
<circle cx="162.2" cy="148.3" r=".42" fill="#f0f"/>
<circle cx="162.2" cy="148.3" r=".42" fill="none" stroke="#f0f" stroke-width=".22"/>
<circle cx="166.6" cy="160.2" r=".42" fill="#f0f"/>
<circle cx="166.6" cy="160.2" r=".42" fill="none" stroke="#f0f" stroke-width=".22"/>
<circle cx="233.9" cy="148.3" r=".42" fill="#f0f"/>
<circle cx="233.9" cy="148.3" r=".42" fill="none" stroke="#f0f" stroke-width=".22"/>
<circle cx="242.5" cy="148.3" r=".42" fill="#f0f"/>
<circle cx="242.5" cy="148.3" r=".42" fill="none" stroke="#f0f" stroke-width=".22"/>
<circle cx="238.2" cy="160.2" r=".42" fill="#f0f"/>
<circle cx="238.2" cy="160.2" r=".42" fill="none" stroke="#f0f" stroke-width=".22"/>
<circle cx="88.4" cy="148.3" r=".42" fill="#f0f"/>
<circle cx="88.4" cy="148.3" r=".42" fill="none" stroke="#f0f" stroke-width=".22"/>
<circle cx="92.8" cy="160.2" r=".42" fill="#f0f"/>
<circle cx="92.8" cy="160.2" r=".42" fill="none" stroke="#f0f" stroke-width=".22"/>
<circle cx="97.1" cy="148.3" r=".42" fill="#f0f"/>
<circle cx="97.1" cy="148.3" r=".42" fill="none" stroke="#f0f" stroke-width=".22"/>
<circle cx="86.3" cy="91.9" r=".42" fill="#f0f"/>
<circle cx="86.3" cy="91.9" r=".42" fill="none" stroke="#f0f" stroke-width=".22"/>
<circle cx="160.1" cy="91.9" r=".42" fill="#f0f"/>
<circle cx="160.1" cy="91.9" r=".42" fill="none" stroke="#f0f" stroke-width=".22"/>
<path d="M30.5 15v180" fill="none" stroke="#39a9dc" stroke-width="1"/>
<g fill="#001e41">
<path d="M20.3 183.6l.9 .3v7.4a1.4 1.4 0 0 0 .8 1.3 1.4 1.4 0 0 0 1.5-.2l1.3-1.4h.4l.1 4-4.1-1.6a1.53 1.53 0 0 1-.9-1.4z"/>
<path d="M22.3 184.4l3.2 1.3a1.54 1.54 0 0 1 .9 1.4l-.1 .6-3.8-1.6-.2-.2z"/>
<path d="M22.3 187.3l4.1 1.6v1.7a1.48 1.48 0 0 0-2.4-.4l-1.2 1.3h-.4z"/>
</g>
<g fill="#39a9dc">
<path d="M288.4 0h8.6v210h-8.6z" fill-rule="evenodd"/>
<path d="M288.4 -.1h4.4v210.1h-4.4z" fill-rule="evenodd"/>
</g>
<path d="M287.7 0v210" fill="none" stroke="#002052" stroke-width="1.4"/>
<text font-size="4.2" fill="#39a9dc" x="23.5" y="76.4" transform="rotate(-90 23.5 76.4)">EVSPIN32G4, EVSPIN32G4NH</text>
<text font-size="3.2" fill="#39a9dc" x="41.3" y="132.8" transform="rotate(-90 41.3 132.8)">Figure 3. EVSPIN32G4 schematic (3 of 6): Sensing</text>
<text font-size="2.8" fill="#002052" x="27.5" y="34.1" transform="rotate(-90 27.5 34.1)">Specifications</text>
<g font-size="2.5" fill="#fff">
<text x="291.9" y="26.3" transform="rotate(-90 291.9 26.3)">page 6/18</text>
<text x="291.6" y="195" transform="rotate(-90 291.6 195)">DB4420 - Rev 1</text>
</g>
<g font-size="2">
<text x="179.6" y="28.8">VM VDDA</text>
<text x="224.1" y="26.4">VREF+</text>
<text x="225.8" y="30.7" transform="rotate(-90 225.8 30.7)">1</text>
<text x="156.8" y="41.6">VREF+</text>
<text x="175.3" y="43.1">1%</text>
<text x="225.8" y="43.5" transform="rotate(-90 225.8 43.5)">2</text>
<text x="260.4" y="48">1</text>
<text x="260.4" y="50.2">2</text>
<text x="260.4" y="52.4">3</text>
<text x="175.3" y="57.2">1%</text>
<text x="219.8" y="55.9">1%</text>
<text x="75.4" y="75.2">VREF+</text>
<text x="149.2" y="75.2">VREF+</text>
<text x="220.9" y="75.2">VREF+</text>
<text x="72" y="88.3">1%</text>
<text x="145.8" y="88.3">1%</text>
<text x="217.4" y="88.3">1%</text>
<text x="64.6" y="97.8">1%</text>
<text x="138.4" y="97.8">1%</text>
<text x="210" y="97.8">1%</text>
<text x="72" y="102.4">1%</text>
<text x="145.8" y="102.4">1%</text>
<text x="217.4" y="102.4">1%</text>
<text x="64.6" y="114.1">1%</text>
<text x="83" y="119.5">1%</text>
<text x="138.4" y="114.1">1%</text>
<text x="156.8" y="119.5">1%</text>
<text x="210" y="114.1">1%</text>
<text x="228.4" y="119.5">1%</text>
<text x="95" y="133.8">VDDA</text>
<text x="168.8" y="133.8">VDDA</text>
<text x="240.4" y="133.8">VDDA</text>
<text x="61.3" y="155.1">1%</text>
<text x="73.9" y="155.1">1%</text>
<text x="135.1" y="155.1">1%</text>
<text x="147.7" y="155.1">1%</text>
<text x="206.7" y="155.1">1%</text>
<text x="219.3" y="155.1">1%</text>
<text x="81.1" y="159">5%</text>
<text x="99.3" y="159">1%</text>
<text x="154.9" y="159">5%</text>
<text x="173.1" y="159">1%</text>
<text x="226.5" y="159">5%</text>
<text x="244.7" y="159">1%</text>
</g>
<g font-size="2" fill="#000080">
<text x="175.3" y="38.6">R37</text>
<text x="175.3" y="40.7">72.3k</text>
<text x="189.6" y="38.6">D8</text>
<text x="189.6" y="41.2">BAT30K</text>
<text x="215.4" y="37.2">NTC1</text>
<text x="216.5" y="40.5">10k</text>
<text x="131.9" y="44.8">R38</text>
<text x="131.9" y="47">0</text>
<text x="143.8" y="43.3">TP3</text>
<text x="256.7" y="45.9">J4</text>
<text x="53.7" y="50.1">TP10</text>
<text x="63.6" y="50.3">TP11</text>
<text x="161.2" y="49.2">TR1</text>
<text x="161.2" y="51.4">100k</text>
<text x="175.3" y="52.7">R39</text>
<text x="189.6" y="52.7">C19</text>
<text x="219.8" y="51.4">R40</text>
<text x="219.8" y="53.5">4.7k</text>
<text x="235.2" y="51.4">C20</text>
<text x="235.2" y="54">33nF</text>
<text x="138.4" y="57.9">33nF</text>
<text x="138.4" y="55.7">C21</text>
<text x="175.3" y="54.8">3.01k</text>
<text x="189.6" y="55.3">33nF</text>
<text x="72.2" y="83.9">R41</text>
<text x="146" y="83.9">R42</text>
<text x="217.6" y="83.9">R43</text>
<text x="64.6" y="89.3">R44</text>
<text x="72.2" y="86.1">22k</text>
<text x="84.1" y="85.6">TP4</text>
<text x="138.4" y="89.3">R45</text>
<text x="146" y="86.1">22k</text>
<text x="157.9" y="85.6">TP5</text>
<text x="210" y="89.3">R46</text>
<text x="217.6" y="86.1">22k</text>
<text x="229.5" y="85.6">TP6</text>
<text x="64.6" y="95.8">1.5k</text>
<text x="138.4" y="95.8">1.5k</text>
<text x="210" y="95.8">1.5k</text>
<text x="72.2" y="98">R47</text>
<text x="72.2" y="100.2">22k</text>
<text x="121" y="101.1">TP7</text>
<text x="146" y="98">R48</text>
<text x="146" y="100.2">22k</text>
<text x="194.8" y="101.1">TP8</text>
<text x="217.6" y="98">R49</text>
<text x="217.6" y="100.2">22k</text>
<text x="266.4" y="101.1">TP9</text>
<text x="64.6" y="105.6">R50</text>
<text x="138.4" y="105.6">R51</text>
<text x="210" y="105.6">R52</text>
<text x="64.6" y="112.1">1.5k</text>
<text x="83" y="113.2">R53</text>
<text x="138.4" y="112.1">1.5k</text>
<text x="156.8" y="113.2">R54</text>
<text x="210" y="112.1">1.5k</text>
<text x="228.4" y="113.2">R55</text>
<text x="83" y="117.6">11k</text>
<text x="156.8" y="117.6">11k</text>
<text x="228.4" y="117.6">11k</text>
<text x="84.1" y="124.1">C22</text>
<text x="157.9" y="124.1">C23</text>
<text x="229.5" y="124.1">C24</text>
<text x="84.1" y="126.4">N.M.</text>
<text x="157.9" y="126.2">N.M.</text>
<text x="229.5" y="126.4">N.M.</text>
<text x="100.6" y="141.4">D9</text>
<text x="174.4" y="141.4">D10</text>
<text x="246" y="141.4">D11</text>
<text x="61.3" y="145.8">R56</text>
<text x="73.9" y="145.8">R57</text>
<text x="100.6" y="144">BAT30K</text>
<text x="135.1" y="145.8">R58</text>
<text x="147.7" y="145.8">R59</text>
<text x="174.4" y="144">BAT30K</text>
<text x="206.7" y="145.8">R60</text>
<text x="219.3" y="145.8">R61</text>
<text x="246" y="144">BAT30K</text>
<text x="61.3" y="152.3">68k</text>
<text x="73.9" y="152.3">27k</text>
<text x="80.9" y="154.2">C25</text>
<text x="99.3" y="154.4">R62</text>
<text x="135.1" y="152.3">68k</text>
<text x="147.7" y="152.3">27k</text>
<text x="154.7" y="154.2">C26</text>
<text x="173.1" y="154.4">R63</text>
<text x="206.7" y="152.3">68k</text>
<text x="219.3" y="152.3">27k</text>
<text x="226.3" y="154.2">C27</text>
<text x="244.7" y="154.4">R64</text>
<text x="80.9" y="156.4">82nF</text>
<text x="99.3" y="156.6">3.9k</text>
<text x="154.7" y="156.4">82nF</text>
<text x="173.1" y="156.6">3.9k</text>
<text x="226.3" y="156.4">82nF</text>
<text x="244.7" y="156.6">3.9k</text>
</g>
<g font-size="2" fill="#f00">
<text x="195.2" y="47.2">PA0</text>
<text x="240.8" y="45.9">PC4</text>
<text x="116" y="50.1">PC3</text>
<text x="266.9" y="51.4">PA5</text>
<text x="266.9" y="49.2">PA4</text>
<text x="45.9" y="92.6">VSHUNT1P</text>
<text x="96.5" y="92.6">PA1</text>
<text x="119.7" y="92.6">VSHUNT2P</text>
<text x="170.3" y="92.6">PA7 COMP2</text>
<text x="191.3" y="92.6">VSHUNT3P</text>
<text x="241.9" y="92.6">PB0</text>
<text x="100.6" y="101.3">PA2</text>
<text x="174.4" y="101.3">PA6</text>
<text x="246" y="101.3">PB1</text>
<text x="45.9" y="108.9">VSHUNT1N</text>
<text x="96.5" y="108.9">PA3</text>
<text x="119.7" y="108.9">VSHUNT2N</text>
<text x="170.3" y="108.9">PC5</text>
<text x="191.3" y="108.9">VSHUNT3N</text>
<text x="241.9" y="108.9">PB2</text>
<text x="55.5" y="148.8">U</text>
<text x="109.5" y="149">PC0</text>
<text x="129.3" y="148.8">V</text>
<text x="183.3" y="149">PC1</text>
<text x="200.9" y="148.8">W</text>
<text x="254.9" y="149">PC2</text>
</g>
<g font-size="1.8" fill="#008000">
<text x="143.8" y="41">SPEED</text>
<text x="53.9" y="47.6">GND</text>
<text x="63.4" y="47.6">GND</text>
<text x="251.2" y="48.8">DAC1</text>
<text x="251.2" y="51">DAC2</text>
<text x="252.3" y="53.2">GND</text>
<text x="84.1" y="83.1">OPP1</text>
<text x="157.7" y="82.9">OPP2</text>
<text x="229.7" y="83.1">OPP3</text>
<text x="121.2" y="98.7">OPO1</text>
<text x="194.8" y="98.5">OPO2</text>
<text x="266.4" y="98.7">OPO3</text>
</g>
<g font-size="1.8">
<text x="194.8" y="43.6">VBUS monitoring</text>
<text x="200.2" y="46.9">COMP3</text>
<text x="251.2" y="43.4">Debug outputs</text>
<text x="90.6" y="90.1">+</text>
<text x="101.5" y="92.2">COMP1</text>
<text x="164.4" y="90.1">+</text>
<text x="236" y="90.1">+</text>
<text x="246.9" y="92.2">COMP4</text>
<text x="93.9" y="100.9">OP1</text>
<text x="167.7" y="100.9">OP2</text>
<text x="239.3" y="100.9">OP3</text>
<text x="90.6" y="106.3">-</text>
<text x="164.4" y="106.3">-</text>
<text x="236" y="106.3">-</text>
</g>
</svg>
